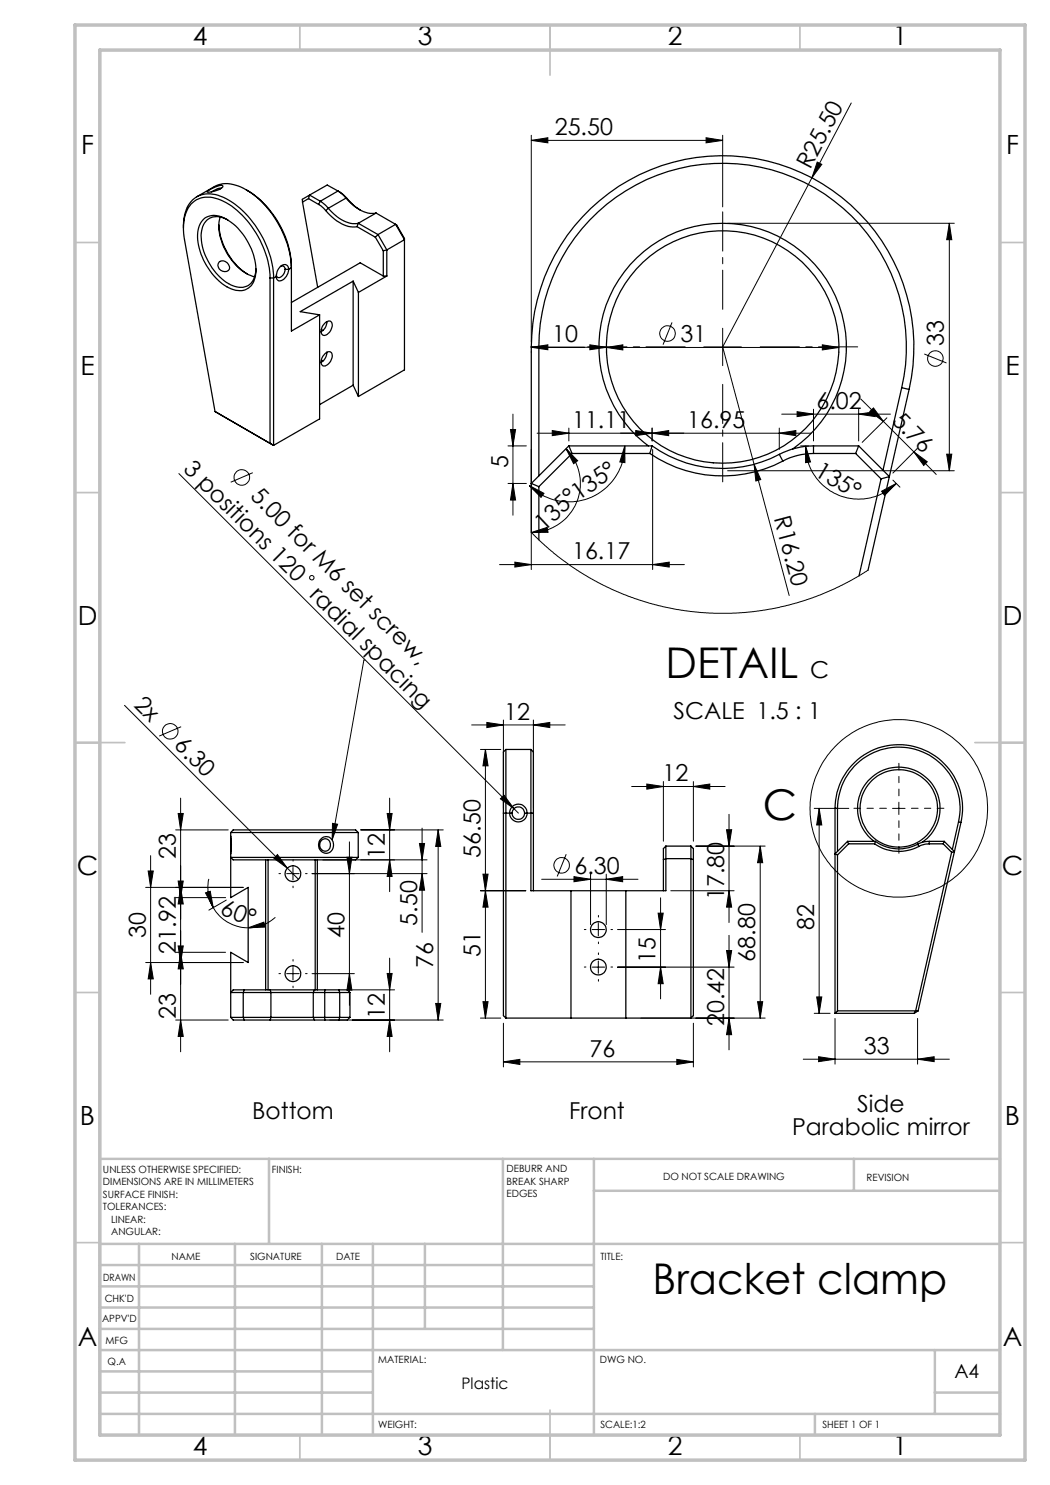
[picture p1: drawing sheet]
<svg xmlns="http://www.w3.org/2000/svg" width="210mm" height="297mm" viewBox="0 0 210 297" stroke-linecap="round" stroke-linejoin="round" font-family="sans-serif">
<g fill="none" stroke="#000" stroke-width=".2">
<path d="M106.3 28.1l3.3-.6v1.1zM106.3 27.1v41.3M106.3 28.1h38.2M141.2 27.5l3.3 .6-3.3 .5zM144.5 27.1v14.3M163.4 32.4l1 .5-2 2.7zM170.3 20.6l-25.8 48.8 6.3 23.4M145.5 44.7h45.4M189.9 44.7l.5 3.2h-1.1zM189.9 44.7v49.5M106.3 69.5l3.3-.5v1zM106.3 70.4h.1"/>
<path d="M106.3 69.5h15M118 69l3.3 .5-3.3 .5zM121.3 69.5l3.3-.5v1zM121.3 70.4v.1M121.3 69.5h46.5M134.4 64.5l-1.8 4.4M140.8 69.4h7.5M144.5 65.6v7.5M164.5 69l3.3 .5-3.3 .5zM167.8 70.4v.1M172.2 79.8l4.5 4.5M184.9 70.8l4.4 1.8"/>
<path d="M35.8 94.7l67 67M50.6 94.5l-4.5 1.9M101.6 96.7h3.7M101.6 89.2h3.7M102.1 85.9h1l-.5 3.3zM102.6 96.7l.5 3.3h-1zM102.6 82.8v20.2M105.9 97.1l2.9 1.6-.6 .8zM106.3 89.9v24M107.4 86.6h54.8M110.5 86.1l3.3 .5-3.3 .5zM113.2 89.7l2.3 2.4-.8 .6z"/>
<path d="M113.2 89.7a9.8 9.8 0 0 1 2.1 10.7 9.8 9.8 0 0 1-9 6.1M113.8 85.6v2.6M125 89.2v3.3l-1-.1zM125 89.2a11.2 11.2 0 0 1-6.9 10.3 11.2 11.2 0 0 1-12.2-2.4M127.1 86.1l3.3 .5-3.3 .5zM130.4 86.6l3.3-.5v1zM130.4 85.6v2.6M130.5 89.9v24M145.5 94.2h45.4M150.8 92.8l1.4 3.1-1 .3zM150.8 92.8l7 26.3M155.9 86.6l3.3-.5v1z"/>
<path d="M155.9 85.6v4.3M156.4 82.8h21.7M159.4 82.3l3.3 .5-3.3 .5zM160.1 89.2h1.6M161.1 89.2l1 3.2-1 .1zM161.1 89.2a10.6 10.6 0 0 0 6.6 9.8 10.6 10.6 0 0 0 11.5-2.3M162.7 81.8v6.4M171.7 82.8l3.3-.5v1zM171.7 81.8v6.4M174 82.3l.7-.7 2 2.7zM176.3 98.2l2.9-1.5-2.3 2.4zM176.7 84.3l6.1 6.1"/>
<path d="M177.4 83.6l-5 4.9M178.6 96l1.4 1.4M182.8 90.4l2.7 2-.8 .7zM182.8 90.4l4.5 4.5M183.5 89.7l-4.9 4.9M189.3 90.8h1.1l-.5 3.4zM99.9 112.9h37M103 112.4l3.3 .5-3.3 .5zM106.3 106.5l3.1-1 .2 1zM106.3 106.5l2.6 2.6 3.9 3.1 3.1 2.2 4.7 2.6 4.2 1.9 5.1 1.7 4.7 1.1 3.5 .6 4.7 .4 4.4-.1 5-.5 3.7-.6 4.9-1.3 3.5-1.3 5.2-2.4 4.1-2.5M130.5 112.9l3.3-.5v1zM72.8 132h.1"/>
<path d="M72.8 132l-6.4 36M24.9 141.1l34.8 34.8M36.1 159.6v50.8M36.2 145.3l-4.3 1.9M77.9 159.6v18.7M94.3 145h18.7M96.1 149.9h4.1M97.1 149.9l.5 3.3h-1zM97.1 149.9v53.7M97.4 144.5l3.3 .5-3.3 .5zM100.1 159.8l.7-.7 2 2.6zM100.7 144v17.6"/>
<path d="M106.7 145l3.3-.5v1zM106.7 144v17.6M126.3 157.3h18.7M129.4 156.8l3.3 .5-3.3 .5zM132.7 156.3v11.9M138.7 157.3l3.3-.5v1zM138.7 156.3v11.9M29.1 177.5h19.5M29.6 174.2h1.1l-.6 3.3zM30.1 171.1v27.8M35.1 166h10.5M35.1 179.5h10"/>
<path d="M35.6 162.7h1.1l-.6 3.3zM35.6 176.2h1.1l-.6 3.3zM36.1 177.5l.6 3.3h-1.1zM41.1 178.6l1-.3 .6 3.2zM41.8 175.8a7.9 7.9 0 0 0 .9 5.7M55.5 170.9l2 2.7-2.7-1.9zM57.3 174.7h2.5M58.6 173.5v2.5M62.4 174.7h23M64.6 172h20.8M66.5 164.7l1 .1-1.1 3.2zM69.4 171.4h1l-.5 3.3z"/>
<path d="M69.9 168.4v32.7M72.1 166h16.6M77.4 162.7h1l-.5 3.3zM77.9 172l.5 3.3h-1zM83.9 168.7h1l-.5 3.3zM84.4 165.6v20.9M84.4 174.7l.5 3.3h-1zM87.6 166l.6 3.3h-1.1zM87.6 166v38M96.1 178.1h9.1M96.6 174.8h1l-.5 3.3zM97.1 178.1l.5 3.3h-1z"/>
<path d="M102.8 161.7l.9 .9M108.3 175.9h19.3M113.2 170.8l-1.8 4.5M114.8 175.3l3.3 .6-3.3 .5zM118.1 174.8v10.1M121.2 175.9l3.3-.6v1.1zM121.2 174.8v10.1M132.1 179.6v20.2M134.2 178.1h12.6M139.2 169.2h13.8M145.3 165.9h1l-.5 3.3zM145.8 178.1l.5 3.3h-1z"/>
<path d="M145.8 162.9v21.6M152 169.2l.5 3.3h-1zM152 169.2v34.4M162.8 161.7h7M163.8 161.7l.6 3.3h-1.1zM163.8 161.7v41M178.5 161.7h2.5M179.8 160.4v2.5M29.1 192.5h19.5M30.1 192.5l.6 3.3h-1.1zM35.1 190.5h10M35.6 189.2h1.1l-.6 3.3z"/>
<path d="M36.1 190.5l.6 3.3h-1.1zM42.7 181.5a8 8 0 0 0 6.9 4.1M45.3 180l-3.5 2M49.6 185.6l3.2-1.2 .2 1zM55.1 183.5a7.9 7.9 0 0 1-5.5 2.1M57.3 194.7h2.5M58.6 193.5v2.5M62.4 194.7h8.5M69.9 194.7l.5 3.3h-1zM70.4 198h8.5M77.4 194.7h1l-.5 3.3zM77.9 191.6v18.8"/>
<path d="M118.4 193.4h2.5M118.4 185.9h2.5M119.7 184.7v2.5M119.7 192.2v2.5M123.5 193.4h23.3M123.5 185.9h9.6M131.6 182.6h1l-.5 3.3zM132.1 193.4l.5 3.3h-1zM145.3 190.1h1l-.5 3.3zM145.8 187.1v22.9M163.3 199.4h1.1l-.6 3.3zM35.1 204h10.5"/>
<path d="M36.1 204l.6 3.3h-1.1zM65.9 204h22.8M77.9 204l.5 3.3h-1zM87.1 200.7h1.1l-.6 3.3zM96.1 203.6h4.1M96.6 200.3h1l-.5 3.3zM100.7 212.4l3.3-.5v1zM100.7 204.6v8.8M100.7 212.4h38M128.2 203.6h24.8M135.4 211.9l3.3 .5-3.3 .5zM138.7 204.6v8.8"/>
<path d="M145.8 203.6l.5 3.3h-1zM151.5 200.3h1l-.5 3.3zM160.7 211.8h29.2M162.8 202.7h3.2M163.7 211.3l3.3 .5-3.3 .5zM167 203.7v9.1M183.5 211.8l3.3-.5v1zM183.5 203.7v9.1"/>
<circle cx="133.5" cy="66.7" r="1.55"/>
<circle cx="187.1" cy="71.7" r="1.55"/>
<circle cx="48.3" cy="95.5" r="1.56"/>
<circle cx="62.4" cy="115.5" r=".45"/>
<circle cx="34.1" cy="146.3" r="1.56"/>
<circle cx="112.3" cy="173.1" r="1.55"/>
<circle cx="179.8" cy="161.7" r="17.8"/>
</g>
<g fill="none" stroke="#000" stroke-width=".2" stroke-dasharray="15.2 1.3 1.3 1.3">
<path d="M56.1 174.7h-.3M58.6 172.2v-.3M58.6 177.2v.3M61.1 174.7h.3M56.1 194.7h-.3M58.6 192.2v-.3M58.6 197.2v.3M61.1 194.7h.3M117.2 193.4h-.3M117.2 185.9h-.3M119.7 190.9v-.3M119.7 195.9v.3"/>
<path d="M119.7 183.4v-.3M119.7 188.4v.3M122.2 193.4h.3M122.2 185.9h.3"/>
</g>
<path d="M137 69.4h-19.5M144.5 61.9v-19.5M144.5 76.9v19.5M152 69.4h19.5" fill="none" stroke="#000" stroke-width=".2" stroke-dasharray="15.2 1.3 1.3 1.3" stroke-dashoffset="7.4"/>
<path d="M179.8 159.2v-6.5M177.3 161.7h-6.5M179.8 164.2v6.5M182.3 161.7h6.5" fill="none" stroke="#000" stroke-width=".2" stroke-dasharray="15.2 1.3 1.3 1.3" stroke-dashoffset="13.9"/>
<g fill="none" stroke="#c0c0c0" stroke-width=".35">
<path d="M60 5v5M110 5v10M160 5v5M15 48.5h5M200 48.5h5M15 98.5h5M200 98.5h5M15 148.5h10M195 148.5h10M15 198.5h5M200 198.5h5M15 248.5h5"/>
<path d="M200 248.5h5M60 287v5M110 282v10M160 287v5"/>
</g>
<g fill="none" stroke="#c0c0c0" stroke-width=".5">
<path d="M53.8 231.8v17M100.6 231.8v38.2M118.8 231.8v55.2M118.8 238.2h81.2M170.8 231.8v6.4M200 231.8h-180v55.2M20 248.8h180M20 257.3h98.8M20 253h98.8M27.8 248.8v38.2M47 248.8v38.2M64.4 248.8v38.2"/>
<path d="M74.6 248.8v38.2M85 248.8v17M20 265.8h98.8M20 261.5h98.8M20 278.5h54.6M20 274.3h54.6M20 270h180M187 278.5h13M187 270v12.8M20 282.8h180M163 282.8v4.2"/>
</g>
<path d="M15 5h190v287h-190zM20 10h180v277h-180z" fill="none" stroke="#c0c0c0" stroke-width=".7"/>
<g fill="#000">
<path d="M163.4 32.4l1 .5-2 2.7zM150.8 92.8l1.4 3.1-1 .3zM55.5 170.9l2 2.7-2.7-1.9zM66.5 164.7l1 .1-1.1 3.2zM100.1 159.8l.7-.7 2 2.6z"/>
<path d="M106.3 28.1l3.3-.6v1.1zM141.2 27.5l3.3 .6-3.3 .5z"/>
<path d="M164.5 69l3.3 .5-3.3 .5zM121.3 69.5l3.3-.5v1zM106.3 69.5l3.3-.5v1zM118 69l3.3 .5-3.3 .5zM130.5 112.9l3.3-.5v1zM103 112.4l3.3 .5-3.3 .5z"/>
<path d="M102.6 96.7l.5 3.3h-1zM102.1 85.9h1l-.5 3.3z"/>
<path d="M105.9 97.1l2.9 1.6-.6 .8zM125 89.2v3.3l-1-.1z"/>
<path d="M110.5 86.1l3.3 .5-3.3 .5zM130.4 86.6l3.3-.5v1zM159.4 82.3l3.3 .5-3.3 .5zM171.7 82.8l3.3-.5v1z"/>
<path d="M127.1 86.1l3.3 .5-3.3 .5zM155.9 86.6l3.3-.5v1z"/>
<path d="M161.1 89.2l1 3.2-1 .1zM176.3 98.2l2.9-1.5-2.3 2.4z"/>
<path d="M174 82.3l.7-.7 2 2.7zM182.8 90.4l2.7 2-.8 .7z"/>
<path d="M106.3 106.5l3.1-1 .2 1zM113.2 89.7l2.3 2.4-.8 .6z"/>
<path d="M106.7 145l3.3-.5v1zM97.4 144.5l3.3 .5-3.3 .5zM121.2 175.9l3.3-.6v1.1zM114.8 175.3l3.3 .6-3.3 .5z"/>
<path d="M138.7 157.3l3.3-.5v1zM129.4 156.8l3.3 .5-3.3 .5z"/>
<path d="M84.4 174.7l.5 3.3h-1zM83.9 168.7h1l-.5 3.3zM30.1 192.5l.6 3.3h-1.1zM29.6 174.2h1.1l-.6 3.3z"/>
<path d="M41.1 178.6l1-.3 .6 3.2zM49.6 185.6l3.2-1.2 .2 1z"/>
<path d="M131.6 182.6h1l-.5 3.3zM132.1 193.4l.5 3.3h-1zM145.3 190.1h1l-.5 3.3zM145.8 203.6l.5 3.3h-1zM145.3 165.9h1l-.5 3.3zM145.8 178.1l.5 3.3h-1zM97.1 149.9l.5 3.3h-1zM96.6 174.8h1l-.5 3.3zM97.1 178.1l.5 3.3h-1zM96.6 200.3h1l-.5 3.3zM152 169.2l.5 3.3h-1zM151.5 200.3h1l-.5 3.3zM189.9 44.7l.5 3.2h-1.1zM189.3 90.8h1.1l-.5 3.4zM35.6 162.7h1.1l-.6 3.3zM36.1 177.5l.6 3.3h-1.1zM35.6 189.2h1.1l-.6 3.3zM36.1 204l.6 3.3h-1.1zM35.6 176.2h1.1l-.6 3.3zM36.1 190.5l.6 3.3h-1.1zM77.4 162.7h1l-.5 3.3zM77.9 172l.5 3.3h-1zM77.4 194.7h1l-.5 3.3zM77.9 204l.5 3.3h-1zM69.4 171.4h1l-.5 3.3zM69.9 194.7l.5 3.3h-1zM87.6 166l.6 3.3h-1.1zM87.1 200.7h1.1l-.6 3.3z"/>
<path d="M100.7 212.4l3.3-.5v1zM135.4 211.9l3.3 .5-3.3 .5z"/>
<path d="M163.3 199.4h1.1l-.6 3.3zM163.8 161.7l.6 3.3h-1.1z"/>
<path d="M183.5 211.8l3.3-.5v1zM163.7 211.3l3.3 .5-3.3 .5z"/>
</g>
<g fill="none" stroke="#000" stroke-width=".25">
<path d="M39.3 39.4l3.6-2.1a6 6 0 0 1 5.9 .4 19.9 19.9 0 0 1 9.5 15.9l-.6 .3M41.5 38.3l1-.6a2.81 2.81 0 0 1 2.1-.5 1.49 1.49 0 0 1-1.4 .9l-1.4 .3h-.3zM44.2 37.7h-.7l-1.2 .7M49.2 38a19 19 0 0 1 9.1 15.2v13l5.6-3.2M61.7 39.7l2 1.2M61.7 39.7l-1.2 .7M61.9 39l-.2 .7M61.9 39l2.2 1.2M61.9 39l-1.4 .9v.5M67.6 38.2l1.6 1.4M67.6 38.2l1.1 .7 .7 .8M67.6 38.2l-3.5 2"/>
<path d="M67.6 38.2l-2.2-1.2-3.5 2M69.2 39.6a7.2 7.2 0 0 0 5.6 3.1l.4-.1M69.2 39.6l-3.5 2.1M69.2 39.6l.2 .1M69.4 39.7l1.3 1.3 1.3 1M36.7 45.6a6.9 6.9 0 0 1 2.6-6.2 6 6 0 0 1 6 .4 19.7 19.7 0 0 1 9.4 15.8M40.7 43.8a3.8 3.8 0 0 1 4.7 .1 12.7 12.7 0 0 1 5.8 10.8 3.4 3.4 0 0 1-1.8 3.1 3.4 3.4 0 0 1-3.6-.2 12.6 12.6 0 0 1-6.3-11.1l.4-1.3zM43.8 45a13 13 0 0 0 5.6 9.8M43.8 52.4a1.35 1.35 0 0 1 1.5 0 1.35 1.35 0 0 1 .6 1.5 1.26 1.26 0 0 1-1.7 .2 1.26 1.26 0 0 1-.4-1.7zM44 43.4a9.8 9.8 0 0 0 2 8.2 8.5 8.5 0 0 0 4.9 3.7M45.5 44a3.3 3.3 0 0 0-4.8 .9 8.6 8.6 0 0 0 1.1 7.7 9.1 9.1 0 0 0 6 4.9 3 3 0 0 0 3.4-3.1v-.6M54 55.6a19.1 19.1 0 0 0-8.8-15.1 5.6 5.6 0 0 0-6.6 0 8 8 0 0 0-1.7 7.4l6.1 34.4"/>
<path d="M54 55.6h.7M54 55.6v33.1l.7 .4M54.7 55.6v33.5M55.2 55.3l-.5 .3M56.1 53.3a.58 .58 0 0 1 .6 0 .58 .58 0 0 1 .3 .6M57 53.9a1.51 1.51 0 0 1-1.4 1.6l-.3-.5M57 53.9h.7M57.7 53.9a.92 .92 0 0 0-.7-1 .92 .92 0 0 0-1 .5l-.6 .9-.2 1M57.7 53.9a2.25 2.25 0 0 1-2 2.3l-.4-.5-.1-.4M60.5 40.4l3 17.1M63.7 40.9l1.5 1.2M64.1 40.2l1.6 1.5"/>
<path d="M64.1 40.2l-.4 .7M65.2 42.1a8.3 8.3 0 0 0 5.4 3.3l.8-.1M65.7 41.7a7.4 7.4 0 0 0 5.6 3h.3M65.7 41.7l-.5 .4M70.6 56.2l1.1 2.3M70.6 56.2l-10.6 6.1 3.9 .7M70.6 56.2v20.8M71.4 45.3l3.7 2.1M71.6 44.7l-.2 .6M71.6 44.7l4 2.2M71.7 58.5v20.8M75.1 47.4l1.6 2.8"/>
<path d="M75.2 42.6l3.9 2.3M75.2 42.6l-3.6 2.1M75.6 46.9l-.5 .5M75.6 46.9l1.8 3.1M76.7 55.2h.7M76.7 55.2l-4.7-2.6-13.7 7.9M76.7 50.2v5M77.4 55.2l-5.7 3.3M77.4 50v5.2M77.4 50l-.7 .2M79.1 44.9l.2 .1 1.6 2.7v26.3l-9.2 5.3M79.1 44.9l1.8 3-3.5 2.1"/>
<path d="M79.1 44.9l-3.5 2M63.9 63v20.8l-9.2 5.3M64.3 65.9l.3 .2M64.3 72l.3 .2M64.9 64.7a.79 .79 0 0 1 1-.5 .79 .79 0 0 1 .6 .8 2 2 0 0 1-1.8 2.1 1.29 1.29 0 0 1-.1-2zM64.9 70.8a.81 .81 0 0 1 1.1-.5 .81 .81 0 0 1 .4 1.1 2.05 2.05 0 0 1-1.7 1.8 1.31 1.31 0 0 1-.1-2zM65.4 64.3a2.27 2.27 0 0 1-1.2 2.1M65.4 70.5a2.27 2.27 0 0 1-1.2 2M65.4 70.4v.1M70.6 77l-6.7 3.9M70.6 77l1.1 2.3M106.3 69.4a38.3 38.3 0 0 1 42.5-38 38.3 38.3 0 0 1 33 46.5"/>
<path d="M106.3 69.4v37.1M106.3 69.4h1.5M107.8 69.4a36.7 36.7 0 0 1 40.8-36.5 36.7 36.7 0 0 1 31.7 44.6M107.8 69.4v25.8M180.3 77.5l-3.7 16.5M180.3 77.5l1.5 .4M181.8 77.9l-3.9 17.4M43 82.3l11.7 6.8M43 82.3l.5 .3M107.8 97.3v10.7M113.8 89.2l-7.5 7.5 1.5 .6M113.8 89.2h16.6"/>
<path d="M113.8 89.2l.6 1.5M114.4 90.7l-6.6 6.6M114.4 90.7h15.6M129.7 89.2a24.7 24.7 0 0 1-3.2-36.7 24.7 24.7 0 0 1 36.8 .8 24.7 24.7 0 0 1-4.8 36.5M130 90.7a25.9 25.9 0 0 0 26.6 1.5M130.4 89.2a24.3 24.3 0 0 0 25.5 1.7M130.4 89.2l-.4 1.5M155.9 90.9l.7 1.3M162.7 90.7a13.2 13.2 0 0 0-6.1 1.5M162.7 89.2a15.7 15.7 0 0 0-6.8 1.7M162.7 90.7h8.4M162.7 89.2h9"/>
<path d="M162.7 89.2v1.5M171.1 90.7l5.1 5.1M171.7 89.2l-.6 1.5M171.7 89.2l6.2 6.1M176.2 95.8l-4.4 19.4M177.9 95.3l-4.3 18.7M177.9 95.3l-1.7 .5M101.2 149.9v53.7M101.2 149.9l-.5 .5v12.2M101.2 149.9h5M106.2 149.9v28.2h27v-8.9M106.2 149.9l.5 .5v12.2"/>
<path d="M46.1 166.5h25.5M46.1 166.5l.5-.5h24.5l.5 .5M46.1 171.5h25.5l-.5 .5h-24.5zM46.1 167.2l.2 1.8-.2 1.7M46.1 167.2v3.5M46.1 166.5v.7M46.1 170.7v8.8l3.5-2v15l-3.5-2v13M53.1 172v26M53.6 172v26M63 172v26M63.5 172v26M64.2 167.8a1.54 1.54 0 0 1 2-.1 1.54 1.54 0 0 1 .4 1.9 1.54 1.54 0 0 1-2.1 .9 1.54 1.54 0 0 1-.7-2.2z"/>
<path d="M64.4 168a1.12 1.12 0 0 1 1.4 .1 1.12 1.12 0 0 1 .2 1.4 1.1 1.1 0 0 1-1.5 .6 1.1 1.1 0 0 1-.5-1.6zM71.6 166.5v5M100.7 162.6h1.7M100.7 162.6v40.5l.5 .5M102.4 162.6a1.25 1.25 0 0 1 1.3-1.2 1.25 1.25 0 0 1 1.2 1.2M102.4 162.6a1.25 1.25 0 0 0 1.3 1.3 1.25 1.25 0 0 0 1.2-1.3M104.9 162.6h1.8M106.7 162.6v15.5M114.2 178.1v25.5M125.2 178.1v25.5M132.7 171.9l.5-.2h5l.5 .2M133.2 169.2h5"/>
<path d="M133.2 169.2l-.5 .5v8.4M138.2 169.2l.5 .5v33.4l-.5 .5M138.2 169.2v34.4M167 161.7a12.8 12.8 0 0 1 14.2-12.7 12.8 12.8 0 0 1 11 15.5M167 161.7v41M167 161.7h.5M167.5 161.7a12.3 12.3 0 0 1 13.6-12.2 12.3 12.3 0 0 1 10.6 14.9M167.5 161.7v8.6M167.5 171v31.2M169.5 168.3l-2.5 2.5 .5 .2M169.5 168.3h5.6M169.5 168.3l.2 .5"/>
<path d="M169.7 168.8l-2.2 2.2M169.7 168.8h5.2M174.8 168.3a8.3 8.3 0 0 1-1.1-12.3 8.3 8.3 0 0 1 12.3 .3 8.3 8.3 0 0 1-1.6 12.2M174.9 168.8a8.7 8.7 0 0 0 8.9 .5M175.1 168.3a8.1 8.1 0 0 0 8.5 .5M175.1 168.3l-.2 .5M183.6 168.8l.2 .5M185.8 168.8h-.8l-1.2 .5M185.8 168.3h-.9l-1.3 .5M185.8 168.8h2.8M185.8 168.3h3M185.8 168.3v.5"/>
<path d="M188.6 168.8l1.7 1.7M188.8 168.3l-.2 .5M188.8 168.3l2.1 2M190.3 170.5l-7.2 31.7-.3 .5M190.9 170.3l-7.3 31.9M190.9 170.3l-.6 .2M191.7 164.4l-1.2 5.5M191.7 164.4l.5 .1M192.2 164.5l-1.3 5.8M48.9 198l-.3 .5v5l.3 .5M54 198h8.9M54 198h-7.4l-.5 .5h8.1"/>
<path d="M54 198l.2 .5M54.2 198.5h8.5M54.2 198.5v5M62.7 198.5h7.3M62.7 198.5v5M62.9 198h2M62.9 198l-.2 .5M64.9 198v6M64.9 198h4.6l.5 .5M67.8 198l.1 .5v5l-.1 .5M70 198.5v5M46.1 203.5h8.1"/>
<path d="M46.1 203.5l.5 .5h7.4M54 204h8.9M54.2 203.5h8.5M54.2 203.5l-.2 .5M62.7 203.5h7.3M62.7 203.5l.2 .5M62.9 204h2M70 203.5l-.5 .5h-4.6M101.2 203.6h37M167 202.7h15.8M167.5 202.2h16.1M167.5 202.2l-.5 .5"/>
<path d="M183.6 202.2l-.8 .5"/>
<circle cx="144.5" cy="69.4" r="23.2"/>
<circle cx="58.6" cy="174.7" r="1.57"/>
<circle cx="103.7" cy="162.6" r="1.75"/>
<circle cx="179.8" cy="161.7" r="7.8"/>
<circle cx="58.6" cy="194.7" r="1.57"/>
<circle cx="119.7" cy="185.9" r="1.57"/>
<circle cx="119.7" cy="193.4" r="1.58"/>
</g>
<g font-size="8.5">
<text x="133.1" y="135.5">DETAIL</text>
<text x="152.5" y="164.1">C</text>
<text x="130.5" y="258.8">Bracket clamp</text>
</g>
<g font-size="5.3">
<text x="38.5" y="9">4</text>
<text x="83.5" y="9">3</text>
<text x="133.6" y="9">2</text>
<text x="178.6" y="9">1</text>
<text x="16.2" y="30.7">F</text>
<text x="201.2" y="30.7">F</text>
<text x="16.1" y="75">E</text>
<text x="201.1" y="75">E</text>
<text x="15.5" y="125">D</text>
<text x="200.5" y="125">D</text>
<text x="15.4" y="175">C</text>
<text x="200.4" y="175">C</text>
<text x="16" y="225">B</text>
<text x="201" y="225">B</text>
<text x="15.5" y="269.2">A</text>
<text x="200.5" y="269.2">A</text>
<text x="38.5" y="291">4</text>
<text x="83.5" y="291">3</text>
<text x="133.6" y="291">2</text>
<text x="178.6" y="291">1</text>
</g>
<g font-size="4.7">
<text x="110.9" y="27">25.50</text>
<text x="162" y="34.1" transform="rotate(-62 162 34.1)">R25.50</text>
<text x="110.4" y="68.4">10</text>
<text x="136.1" y="68.4">31</text>
<text x="188.8" y="69.1" transform="rotate(-90 188.8 69.1)">33</text>
<text x="163.3" y="81.8">6.02</text>
<text x="114.4" y="85.6">11.11</text>
<text x="137.4" y="85.6">16.95</text>
<text x="178.3" y="84.4" transform="rotate(45 178.3 84.4)">5.76</text>
<text x="36.5" y="94" transform="rotate(45 36.5 94)">3 positions 120</text>
<text x="101.6" y="93.6" transform="rotate(-90 101.6 93.6)">5</text>
<text x="162.7" y="95" transform="rotate(31 162.7 95)">135°</text>
<text x="49.9" y="99.4" transform="rotate(45 49.9 99.4)">5.00 for M6 set screw,</text>
<text x="115.7" y="100.3" transform="rotate(-35 115.7 100.3)">135°</text>
<text x="108.8" y="106.4" transform="rotate(-43 108.8 106.4)">135°</text>
<text x="154.8" y="103.6" transform="rotate(75 154.8 103.6)">R16.20</text>
<text x="114.4" y="111.9">16.17</text>
<text x="61.7" y="119.2" transform="rotate(45 61.7 119.2)">radial spacing</text>
<text x="162" y="135.5">C</text>
<text x="26.6" y="141.2" transform="rotate(45 26.6 141.2)">2x</text>
<text x="100.9" y="144">12</text>
<text x="134.7" y="143.7">SCALE 1.5 : 1</text>
<text x="34.7" y="149.3" transform="rotate(45 34.7 149.3)">6.30</text>
<text x="132.5" y="156.3">12</text>
<text x="35.1" y="171.8" transform="rotate(-90 35.1 171.8)">23</text>
<text x="76.9" y="171.8" transform="rotate(-90 76.9 171.8)">12</text>
<text x="96.1" y="171.5" transform="rotate(-90 96.1 171.5)">56.50</text>
<text x="114.9" y="174.8">6.30</text>
<text x="43.9" y="182.8" transform="rotate(21 43.9 182.8)">60°</text>
<text x="83.4" y="185.2" transform="rotate(-90 83.4 185.2)">5.50</text>
<text x="144.8" y="180" transform="rotate(-90 144.8 180)">17.80</text>
<text x="29.1" y="187.6" transform="rotate(-90 29.1 187.6)">30</text>
<text x="35.1" y="190.8" transform="rotate(-90 35.1 190.8)">21.92</text>
<text x="68.9" y="187.6" transform="rotate(-90 68.9 187.6)">40</text>
<text x="96.1" y="191.4" transform="rotate(-90 96.1 191.4)">51</text>
<text x="162.8" y="186.1" transform="rotate(-90 162.8 186.1)">82</text>
<text x="86.6" y="193.6" transform="rotate(-90 86.6 193.6)">76</text>
<text x="131.1" y="192.5" transform="rotate(-90 131.1 192.5)">15</text>
<text x="151" y="192.3" transform="rotate(-90 151 192.3)">68.80</text>
<text x="35.1" y="203.7" transform="rotate(-90 35.1 203.7)">23</text>
<text x="76.9" y="203.7" transform="rotate(-90 76.9 203.7)">12</text>
<text x="144.8" y="205.2" transform="rotate(-90 144.8 205.2)">20.42</text>
<text x="117.9" y="211.4">76</text>
<text x="172.8" y="210.8">33</text>
<text x="50.4" y="223.8">Bottom</text>
<text x="113.8" y="223.8">Front</text>
<text x="158.4" y="227">Parabolic mirror</text>
<text x="171.5" y="222.5">Side</text>
</g>
<text font-size="3.9" x="190.9" y="275.5">A4</text>
<text font-size="3.2" x="92.3" y="277.9">Plastic</text>
<g font-size="2">
<text x="20.6" y="234.6">UNLESS OTHERWISE SPECIFIED:</text>
<text x="20.6" y="237.1">DIMENSIONS ARE IN MILLIMETERS</text>
<text x="20.6" y="239.6">SURFACE FINISH:</text>
<text x="54.4" y="234.6">FINISH:</text>
<text x="101.3" y="234.5">DEBURR AND</text>
<text x="101.3" y="237">BREAK SHARP</text>
<text x="101.3" y="239.5">EDGES</text>
<text x="132.6" y="236">DO NOT SCALE DRAWING</text>
<text x="173.3" y="236.2">REVISION</text>
<text x="20.6" y="242.1">TOLERANCES:</text>
<text x="22.2" y="244.6">LINEAR:</text>
<text x="22.2" y="247.1">ANGULAR:</text>
<text x="34.3" y="252">NAME</text>
<text x="50" y="251.9">SIGNATURE</text>
<text x="67.2" y="251.9">DATE</text>
<text x="120.1" y="251.9">TITLE:</text>
<text x="20.6" y="256.1">DRAWN</text>
<text x="20.9" y="260.3">CHK'D</text>
<text x="20.4" y="264.4">APPV'D</text>
<text x="21.1" y="268.8">MFG</text>
<text x="21.5" y="273">Q.A</text>
<text x="75.6" y="272.5">MATERIAL:</text>
<text x="120" y="272.5">DWG NO.</text>
<text x="75.6" y="285.5">WEIGHT:</text>
<text x="120.1" y="285.6">SCALE:1:2</text>
<text x="164.5" y="285.6">SHEET 1 OF 1</text>
</g>
</svg>
